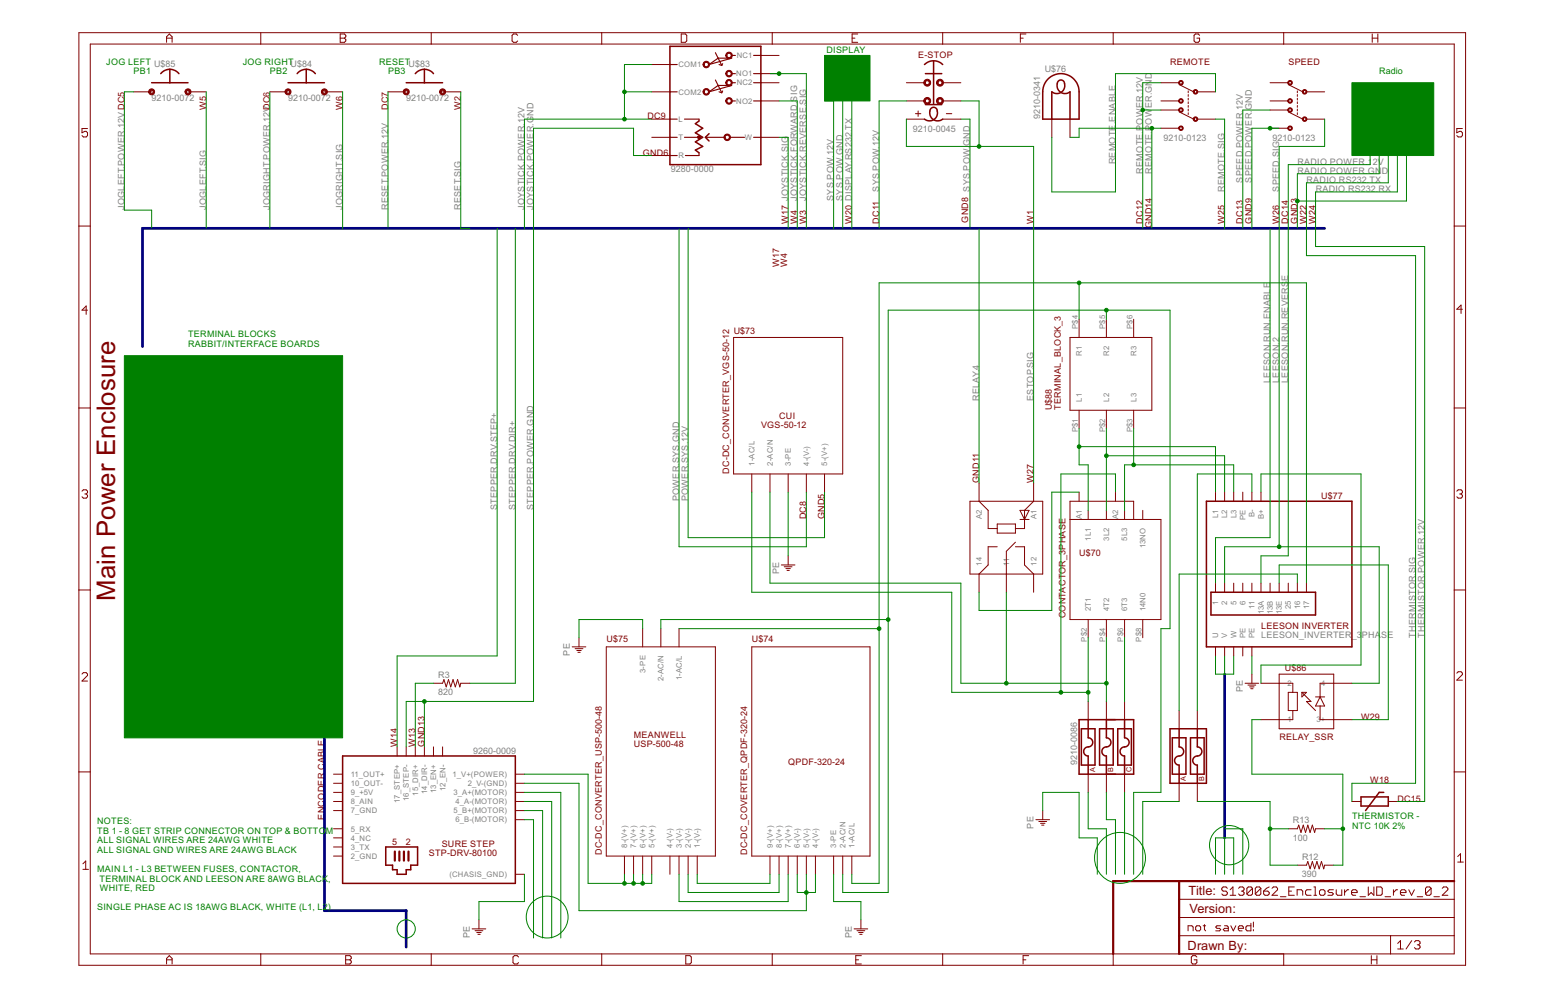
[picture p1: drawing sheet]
<svg xmlns="http://www.w3.org/2000/svg" width="432mm" height="279mm" viewBox="0 0 432 279" stroke-linecap="round" stroke-linejoin="round" font-family="sans-serif">
<g fill="none" stroke="#800000" stroke-width=".28">
<path d="M22 9.1h387.3v260.3h-387.3zM25.2 12.3h381v254h-381zM46.5 11.8v-1.5l.8-.8 .8 .8v1.5M46.5 10.6h1.6M72.8 9.1v3.2M95 9.5h1.2l.4 .4v.4l-.4 .3 .4 .4v.4l-.4 .4h-1.2zM95 10.6h1.2M120.4 9.1v3.2M144.6 9.9l-.4-.4h-.8l-.4 .4v1.5l.4 .4h.8l.4-.4M168.1 9.1v3.2M182 18h5.1M190.3 9.5h1.1l.4 .4v1.5l-.4 .4h-1.1z"/>
<path d="M212.5 15.5h5.1M215.7 9.1v3.2M238 10.6h.8M239.6 9.5h-1.6v2.3h1.6M263.3 9.1v3.2M285 10.6h.8M286.6 9.5h-1.6v2.3M310.9 9.1v3.2M335 9.9l-.3-.4h-.8l-.4 .4v1.5l.4 .4h.8l.3-.4v-.8h-.7M358.5 9.1v3.2M383.3 9.5v2.3M383.3 10.6h1.5"/>
<path d="M384.8 9.5v2.3M24.4 35.9h-1.5v1.2l.8-.4h.4l.3 .4v.7l-.3 .4h-.8l-.4-.4M37.3 25.6h5.1M52.5 25.6h5.1M75.4 25.6h5.1M90.6 25.6h5.1M108.4 25.6h5.1M123.6 25.6h5.1M182 38.3h5.1M182 25.6h5.1M182 33.3h5.1M212.5 38.3h5.1"/>
<path d="M212.5 20.6h5.1M212.5 23.1h5.1M212.5 28.2h5.1M253.2 33.3h5M253.2 23.1h5M253.2 28.2h5M255.7 31.7h1.5M256.4 31v1.5M263.3 33.3h5.1M263.3 23.1h5.1M263.3 28.2h5.1M264.3 31.7h1.5"/>
<path d="M293.8 33.3v5M298.9 33.3v5M324.3 23.1h5M324.3 28.2h5M324.3 30.7h5M324.3 35.8h5M329.3 23.6l4.1 2M329.3 31.2l4.1 2.1M331.9 25.4v.5M331.9 26.4v.5M331.9 27.4v.5M331.9 28.4v.5"/>
<path d="M331.9 29.4v.6M331.9 30.5v.5M331.9 31.5v.5M334.4 25.6h5.1M334.4 33.3h5.1M354.7 23.1h5.1M354.7 28.2h5.1M354.7 30.7h5.1M354.7 35.8h5.1M359.8 23.6l4.1 2M359.8 31.2l4.1 2.1M362.4 25.4v.5"/>
<path d="M362.4 26.4v.5M362.4 27.4v.5M362.4 28.4v.5M362.4 29.4v.6M362.4 30.5v.5M362.4 31.5v.5M364.9 25.6h5.1M364.9 33.3h5.1M408.5 35.9h-1.6v1.2l1.2-.4 .4 .4v.7l-.4 .4h-.8l-.4-.4M182 43.4h5.1M22 63.1h3.2M406.2 63.1h3.1"/>
<path d="M24.4 86.6h-1.5l1.2-1.2v2.4M204.9 94.2h30.5v38.1h-30.5zM298.9 94.2h22.8v20.3h-22.8zM301.4 89.1v5.1M309 89.1v5.1M316.6 89.1v5.1M408.5 86.3h-1.6l1.2-1.1v2.3M22 113.9h3.2M301.4 114.5v5.1M309 114.5v5.1M316.6 114.5v5.1M406.2 113.9h3.1"/>
<path d="M22.9 137.1l.4-.4h.8l.3 .4v.4l-.3 .4M23.7 137.9h.4M24.1 137.9l.3 .4v.4l-.3 .3h-.8l-.4-.3M210 132.3v5.1M215.1 132.3v5.1M220.1 132.3v5.1M225.2 132.3v5.1M230.3 132.3v5.1M270.9 139.9h20.3v20.3h-20.3zM273.5 134.8v5.1l2.5 2.6v5h2.5M288.7 134.8v5.1l-2.5 2.6v5h-2.6M301.4 137.4v2.5"/>
<path d="M311.6 137.4v2.5M339.5 137.4v2.5M342 137.4v2.5M344.6 137.4v2.5M347.1 137.4v2.5M349.7 137.4v2.5M352.2 137.4v2.5M406.9 137.1l.4-.4h.8l.4 .4v.4l-.4 .4M407.7 137.9h.4M408.1 137.9l.4 .4v.4l-.4 .3h-.8l-.4-.3M218.2 157.7h3.8M219 158.2h2.2"/>
<path d="M219.5 158.7h1.2M219.8 159.2h.7M220.1 155.2v2.5M278.5 152.6h-2.5v5.1l-2.5 2.5v5.1M278.5 146.3h5.1v2.5h-5.1zM283.6 152.6h2.6v5.1l2.5 2.5v5.1M283.6 151.3l-2.5 2.6v11.4M284.9 145h2.5M284.9 142.5h2.5l-1.2 2.5zM298.9 145h25.4v27.9h-25.4v-33h17.7v5.1M303.9 142.5v2.5M309 142.5v2.5"/>
<path d="M314.1 142.5v2.5M319.2 142.5v2.5M22 164.7h3.2M161.7 178v2.6M179.5 175.5v5.1M184.6 175.5v5.1M189.7 175.5v5.1M303.9 172.9v5.1M309 172.9v5.1M314.1 172.9v5.1M319.2 172.9v5.1M339.5 162.8v2.5"/>
<path d="M342 162.8v2.5M344.6 162.8v2.5M347.1 162.8v2.5M349.7 162.8v2.5M352.2 162.8v2.5M354.7 162.8v2.5M357.3 162.8v2.5M359.8 162.8v2.5M362.4 162.8v2.5M364.9 162.8v2.5M406.2 164.7h3.1M22.9 188.2l.4-.5h.8l.3 .5v.3l-1.5 1.6h1.5"/>
<path d="M121.1 190.7h2.5l.4-1 .6 2 .7-2 .6 2 .6-2 .7 2 .6-2 .6 2 .3-1h2.5M159.8 180.6h3.8M160.6 181.1h2.2M161.1 181.6h1.2M161.4 182.1h.7M169.3 180.6h30.5v58.4h-30.5zM210 180.6h33v58.4h-33zM303.9 195.8v5.1M309 195.8v5.1M314.1 195.8v5.1M329.3 198.3v5.1M334.4 198.3v5.1"/>
<path d="M339.5 180.6v2.5M342 180.6v2.5M344.6 180.6v2.5M347.1 180.6v2.5M347.7 190.7h3.9M348.6 191.2h2.1M349 191.7h1.3M349.3 192.2h.7M349.7 180.6v2.5M349.7 188.2v2.5M352.2 190.7h8.9v2.6M357.3 188.2h15.2v15.2h-15.2z"/>
<path d="M359.8 193.3h2.6v5h-2.6zM361.1 198.3v2.6h-8.9M363.6 193.3h1.3l-1.3 1.2zM363.6 193.3l2.6 2.5h-1.3l2.5 2.5M367.4 194.5h2.6M368.7 197.1v3.8h8.9M368.7 194.5l1.3 2.6h-2.6zM377.6 190.7h-8.9v3.8M406.9 187.9l.4-.4h.8l.4 .4v.4l-1.6 1.5h1.6M22 215.5h3.2M93.2 216.1h2.5M93.2 218.6h2.5"/>
<path d="M110.9 208.5v2.5M113.5 208.5v2.5M116 208.5v2.5M118.5 208.5v2.5M121.1 208.5v2.5M123.6 208.5v2.5M143.9 216.1h2.6M143.9 218.6h2.6M303.9 216.1v5.1M309 216.1v5.1M314.1 216.1v5.1M329.3 218.6v5.1"/>
<path d="M334.4 218.6v5.1M406.2 215.5h3.1M93.2 221.2h2.5M93.2 223.7h2.5M93.2 226.3h2.5M93.2 231.3h2.5M93.2 233.9h2.5M93.2 236.4h2.5M93.2 239h2.5M143.9 221.2h2.6M143.9 223.7h2.6M143.9 226.3h2.6"/>
<path d="M143.9 228.8h2.6M174.4 239v5M177 239v5M179.5 239v5M182 239v5M187.1 239v5M189.7 239v5M192.2 239v5M194.7 239v5M215.1 239v5M217.6 239v5M220.1 239v5"/>
<path d="M222.7 239v5M225.2 239v5M227.8 239v5M232.8 239v5M235.4 239v5M237.9 239v5M289.3 228.8h3.8M290.2 229.3h2.1M290.6 229.8h1.3M290.9 230.3h.7M291.2 226.3v2.5M359.8 231.3h2.6l.3-1 .7 2 .6-2 .6 2 .7-2 .6 2 .6-2 .7 2 .2-1h2.6"/>
<path d="M377.6 223.7h2.5M387.8 223.7h2.5M407.1 239.1l.8-.8v2.3M23.2 241.1l.7-.8v2.4M23.2 242.7h1.5M131.9 259.3h3.8M132.7 259.8h2.2M133.8 256.7v2.6M143.9 244h2.6M238.5 259.3h3.9M239.4 259.8h2.1M240.5 256.7v2.6"/>
<path d="M329.3 256.1h76.9M329.3 251h76.9M331.8 259.8v-1.4h1.1l.3 .4v1M334.3 258.4h.7l.3 .4v.7l-.3 .3h-.7l-.4-.3v-.7zM336 258.4h.7M336.4 258.1v1.4l.3 .3M341 258.4h-1.1l-.3 .4 .3 .3h.7l.4 .4-.4 .3h-1M342 258.4h.7l.4 .4v1h-1.1l-.3-.3 .3-.4h1.1M342.8 247.9l-.4-.3h-.8l-.4 .3v.4l.4 .4h.8l.4 .4v.4l-.4 .4h-.8l-.4-.4M343.6 249.9h1.5M343.6 248.3l.8-.7v2.3M343.8 258.4l.7 1.4 .7-1.4"/>
<path d="M345.9 259.1h1.4v-.3l-.4-.4h-.7l-.3 .4v.7l.3 .3h.7M345.9 247.9l.4-.3h.8l.4 .3v.4l-.4 .4M346.7 248.7h.4M347.1 248.7l.4 .4v.4l-.4 .4h-.8l-.4-.4M349.4 257.7v2.1h-1.1l-.3-.3v-.7l.3-.4h1.1M349.8 247.9l-.4-.3h-.7l-.4 .3v1.6M349.8 247.9v1.6l-.4 .4h-.7l-.4-.4M349.8 247.9l-1.5 1.6M350.1 257.4v1.4M350.1 259.5v.3M352.1 247.9l-.3-.3h-.8l-.4 .3v1.6M352.1 247.9v1.6l-.3 .4h-.8l-.4-.4"/>
<path d="M352.1 247.9l-1.5 1.6M352.9 248.7h1.2l.4 .4v.4l-.4 .4h-.8l-.4-.4zM354.5 247.6l-.8 .3-.8 .8M355.3 247.9l.4-.3h.7l.4 .3v.4l-1.5 1.6h1.5M357.6 250.3h1.6M360 248.7h.7M361.5 247.6h-1.5v2.3h1.5M362.3 249.9v-1.6h1.2l.4 .4v1.2M362.4 241.5h2.5l.4-1 .6 2 .6-2 .7 2 .6-2 .6 2 .7-2 .6 2 .3-1h2.5M366.2 248.3h-1.2l-.4 .4v.8l.4 .4h1.2M367 247.6h.3v2.3M367 249.9h.7"/>
<path d="M368.5 248.7l.4-.4h.8l.4 .4v.8l-.4 .4h-.8l-.4-.4zM372.4 248.3h-1.1l-.4 .4 .4 .4h.7l.4 .4-.4 .4h-1.1M373.2 248.3v1.2l.4 .4h1.2v-1.6M375.5 248.3v1.6M376.7 248.3h-.4l-.8 .8M377.5 249.1h1.6v-.4l-.4-.4h-.8l-.4 .4v.8l.4 .4h.8M379.8 250.3h1.6M382.2 247.6v2.3l.7-.8 .8 .8v-2.3M384.5 247.6h1.2l.4 .3v1.6l-.4 .4h-1.2zM386.8 250.3h1.6M389.2 248.3v1.6M390.4 248.3h-.4l-.8 .8"/>
<path d="M391.1 249.1h1.6v-.4l-.4-.4h-.8l-.4 .4v.8l.4 .4h.8M393.5 248.3l.8 1.6 .7-1.6M395.8 250.3h1.6M399.7 247.9l-.4-.3h-.8l-.4 .3v1.6M399.7 247.9v1.6l-.4 .4h-.8l-.4-.4M399.7 247.9l-1.6 1.6M400.5 250.3h1.5M402.8 247.9l.4-.3h.8l.4 .3v.4l-1.6 1.6h1.6M407.1 240.6h1.6M46.5 269.1v-1.6l.8-.8 .8 .8v1.6M46.5 267.9h1.6M72.8 266.3v3.1"/>
<path d="M96.5 267.9h1.2M96.5 266.7h1.2l.4 .4v.4l-.4 .4 .4 .4v.4l-.4 .4h-1.2zM120.4 266.3v3.1M133.2 260.3h1.2M133.5 260.8h.6M144.8 267.1l-.4-.4h-.7l-.4 .4v1.6l.4 .4h.7l.4-.4M168.1 266.3v3.1M191.5 266.7h1.2l.4 .4v1.6l-.4 .4h-1.2zM215.7 266.3v3.1M239 267.9h.8M239.8 260.3h1.3M240.1 260.8h.7"/>
<path d="M240.6 266.7h-1.6v2.4h1.6M263.3 266.3v3.1M285.7 267.9h.8M287.3 266.7h-1.6v2.4M310.9 266.3v3.1M329.3 261.2h76.9M334.3 267.1l-.4-.4h-.8l-.4 .4v1.6l.4 .4h.8l.4-.4v-.8h-.8M358.5 266.3v3.1M383 267.9h1.6M383 266.7v2.4M384.6 266.7v2.4M388.4 261.2v5.1"/>
<path d="M390.4 263.3l.8-.7v2.3M390.4 264.9h1.5M394.3 262.6l-1.6 2.3M395.1 262.9l.4-.3h.7l.4 .3v.4l-.4 .4M395.8 263.7h.4M396.2 263.7l.4 .4v.4l-.4 .4h-.7l-.4-.4"/>
</g>
<path d="M110.3 237.7v2.5M111.5 237.7v2.5M112.8 237.7v2.5M114.1 237.7v2.5M329.3 245.9v20.4M406.2 245.9h-95.3v20.4" fill="none" stroke="#800000" stroke-width=".61"/>
<g fill="none" stroke="#800000" stroke-width=".42">
<path d="M47.4 19.3v3.8M85.5 19.3v3.8M118.5 19.3v3.8M187.1 12.9h25.4v33.1h-25.4zM258.2 18a3.6 3.6 0 0 1 5.1 0M260.8 17v11.9M42.4 23.1h10.1M44.9 20.6a3.3 3.3 0 0 1 5.1 0M80.5 23.1h10.1M83 20.6a3.3 3.3 0 0 1 5.1 0M113.5 23.1h10.1M116 20.6a3.3 3.3 0 0 1 5.1 0"/>
<path d="M195.2 33.8l-1 .7 2.1 1.3-2.1 1.3 2.1 1.2-2.1 1.3 2.1 1.3-2.1 1 1 .8M198 37.3l-1 1 1 1M258.2 33.3a2.19 2.19 0 0 0 3-.2 2.19 2.19 0 0 0 0-3.1 1.24 1.24 0 0 0-1.3 .4 1.24 1.24 0 0 0-.2 1.3 2.22 2.22 0 0 0 3.6 1.6M258.5 20.6h4.5M258.5 29.2h4.5M292.6 22.2a5.1 5.1 0 0 1 5.6-1.3 5.1 5.1 0 0 1 3.2 4.7v7.7h-10.2l.1-8.3 .6-1.8zM293.8 33.3v-7.7a2.19 2.19 0 0 0 3-.2 2.19 2.19 0 0 0-.1-3 1.24 1.24 0 0 0-1.3 .4 1.24 1.24 0 0 0-.1 1.3 2.22 2.22 0 0 0 3.6 1.5v7.7M337 139.9h40.6v40.7h-40.6zM338.2 165.3h29.2v6.4h-29.2zM95.7 211h48.2v35.6h-48.2zM301.4 200.9h15.2v15.2h-15.2zM302 203.4h3.8v10.2h-3.8z"/>
<path d="M303.9 200.9v5a1.31 1.31 0 0 1 1.3 1.5 1.31 1.31 0 0 1-1.6 1.1 1.27 1.27 0 0 0-.9 1.4 1.27 1.27 0 0 0 1.2 1.1v5.1M307.1 203.4h3.8v10.2h-3.8zM309 200.9v5a1.31 1.31 0 0 1 1.3 1.5 1.31 1.31 0 0 1-1.6 1.1 1.27 1.27 0 0 0-.9 1.4 1.27 1.27 0 0 0 1.2 1.1v5.1M312.2 203.4h3.8v10.2h-3.8zM314.1 200.9v5a1.31 1.31 0 0 1 1.3 1.5 1.31 1.31 0 0 1-1.6 1.1 1.27 1.27 0 0 0-1 1.4 1.27 1.27 0 0 0 1.3 1.1v5.1M326.8 203.4h10.2v15.2h-10.2zM327.4 205.9h3.8v10.2h-3.8zM329.3 203.4v5.1a1.31 1.31 0 0 1 1.3 1.4 1.31 1.31 0 0 1-1.6 1.2 1.26 1.26 0 0 0-.9 1.3 1.26 1.26 0 0 0 1.2 1.2v5M332.5 205.9h3.8v10.2h-3.8zM334.4 203.4v5.1a1.31 1.31 0 0 1 1.3 1.4 1.31 1.31 0 0 1-1.6 1.2 1.26 1.26 0 0 0-1 1.3 1.26 1.26 0 0 0 1.3 1.2v5M107.7 236.4h8.9v5.1h-1.9v1.3h-1.2v1.2h-2.6v-1.2h-1.3v-1.3h-1.9zM380.1 222.4h7.7v2.6h-7.7z"/>
<path d="M386.5 221.2h-1.3l-3.8 5.1"/>
</g>
<g fill="none" stroke="#800000" stroke-width=".32">
<path d="M187.1 18h2M199.8 14.7l1.8 3.6M200.8 18l.8 .3M201.8 17.8l-.2 .5M204.1 16.2h-3.5l-2.6 1.8 6.4-1.8M204.4 15.5h1M210.5 15.5h2M187.1 33.3h2M187.1 38.3h2M187.1 25.6h2M191.2 33.3h4v.5M191.2 38.3h4"/>
<path d="M197 38.3h5.4M199.8 22.3l1.8 3.6M200.8 25.6l.8 .3M201.8 25.4l-.2 .5M203.9 38.3h4M204.1 23.9h-3.5l-2.6 1.7 6.4-1.7M204.4 20.6h1M204.4 23.1h1M204.4 28.2h1M210.5 38.3h2M210.5 20.6h2M210.5 23.1h2"/>
<path d="M210.5 28.2h2M187.1 43.4h2M195.2 42.7v.7h-3.8"/>
</g>
<g fill="#800000" stroke="#800000" stroke-width=".28">
<path d="M202.4 37.8a.91 .91 0 0 1 1.5 0 .91 .91 0 0 1-.5 1.4 .91 .91 0 0 1-1.2-.9h.3a.61 .61 0 0 1 .8-.6 .61 .61 0 0 1 .2 1 .61 .61 0 0 1-1-.2v-.2h-.3z" fill-rule="evenodd"/>
<path d="M194.9 38.1a.4 .4 0 0 1 .6-.1 .4 .4 0 0 1-.1 .7 .4 .4 0 0 1-.6-.4h.5h-.5z" fill-rule="evenodd"/>
<path d="M196.6 17.4a.91 .91 0 0 1 1.4 .1 .91 .91 0 0 1-.4 1.4 .91 .91 0 0 1-1.2-.9h.3a.61 .61 0 0 1 .8-.6 .61 .61 0 0 1 .2 1 .61 .61 0 0 1-1-.2v-.2h-.3z" fill-rule="evenodd"/>
<path d="M202.9 14.9a.91 .91 0 0 1 1.5 0 .91 .91 0 0 1-.5 1.4 .91 .91 0 0 1-1.2-.8h.3a.61 .61 0 0 1 .8-.6 .61 .61 0 0 1 .2 1 .61 .61 0 0 1-.9-.2l-.1-.2h-.3z" fill-rule="evenodd"/>
<path d="M202.9 20a.91 .91 0 0 1 1.5 0 .91 .91 0 0 1-.5 1.4 .91 .91 0 0 1-1.2-.8h.3a.61 .61 0 0 1 .8-.6 .61 .61 0 0 1 .2 .9 .61 .61 0 0 1-.9-.2l-.1-.1h-.3z" fill-rule="evenodd"/>
<path d="M202.9 22.5a.91 .91 0 0 1 1.5 .1 .91 .91 0 0 1-.5 1.3 .91 .91 0 0 1-1.2-.8h.3a.61 .61 0 0 1 .8-.6 .61 .61 0 0 1 .2 1 .61 .61 0 0 1-.9-.2l-.1-.2h-.3z" fill-rule="evenodd"/>
<path d="M202.9 27.6a.91 .91 0 0 1 1.5 0 .91 .91 0 0 1-.5 1.4 .91 .91 0 0 1-1.2-.8h.3a.61 .61 0 0 1 .8-.6 .61 .61 0 0 1 .2 1 .61 .61 0 0 1-.9-.2l-.1-.2h-.3z" fill-rule="evenodd"/>
<path d="M196.6 25.1a.91 .91 0 0 1 1.4 0 .91 .91 0 0 1-.4 1.4 .91 .91 0 0 1-1.2-.9h.3a.61 .61 0 0 1 .8-.6 .61 .61 0 0 1 .2 1 .61 .61 0 0 1-1-.2v-.2h-.3z" fill-rule="evenodd"/>
<path d="M258.2 22.5a.96 .96 0 0 1 1.6 0 .96 .96 0 0 1-.5 1.5 .96 .96 0 0 1-1.3-.9h.4a.56 .56 0 0 1 .8-.6 .56 .56 0 0 1 .2 .9 .56 .56 0 0 1-.9-.1l-.1-.2h-.4z" fill-rule="evenodd"/>
<path d="M261.8 22.5a.96 .96 0 0 1 1.5 0 .96 .96 0 0 1-.5 1.5 .96 .96 0 0 1-1.2-.9h.4a.56 .56 0 0 1 .8-.5 .56 .56 0 0 1 .1 .9 .56 .56 0 0 1-.9-.2v-.2h-.4z" fill-rule="evenodd"/>
<path d="M258.2 27.6a.96 .96 0 0 1 1.6 0 .96 .96 0 0 1-.5 1.5 .96 .96 0 0 1-1.3-.9h.4a.56 .56 0 0 1 .8-.6 .56 .56 0 0 1 .2 .9 .56 .56 0 0 1-.9-.2l-.1-.1h-.4z" fill-rule="evenodd"/>
<path d="M261.8 27.6a.96 .96 0 0 1 1.5 0 .96 .96 0 0 1-.5 1.5 .96 .96 0 0 1-1.2-.9h.4a.56 .56 0 0 1 .8-.5 .56 .56 0 0 1 .1 .9 .56 .56 0 0 1-.9-.3v-.1h-.4z" fill-rule="evenodd"/>
<path d="M333.5 25.2a.63 .63 0 0 1 1 .1 .63 .63 0 0 1-.4 1 .63 .63 0 0 1-.8-.7h.2a.39 .39 0 0 1 .6-.3 .39 .39 0 0 1 .1 .6 .39 .39 0 0 1-.7-.1l-.2-.2z" fill-rule="evenodd"/>
<path d="M329.4 22.6a.63 .63 0 0 1 1 .2 .63 .63 0 0 1-.4 .9 .63 .63 0 0 1-.8-.6h.3a.39 .39 0 0 1 .5-.3 .39 .39 0 0 1 .1 .6 .39 .39 0 0 1-.6-.2l-.3-.1z" fill-rule="evenodd"/>
<path d="M329.4 27.7a.63 .63 0 0 1 1 .2 .63 .63 0 0 1-.4 .9 .63 .63 0 0 1-.8-.6h.3a.39 .39 0 0 1 .5-.4 .39 .39 0 0 1 .1 .7 .39 .39 0 0 1-.6-.2l-.3-.1z" fill-rule="evenodd"/>
<path d="M329.4 30.3a.63 .63 0 0 1 1 .1 .63 .63 0 0 1-.4 .9 .63 .63 0 0 1-.8-.6h.3a.39 .39 0 0 1 .5-.3 .39 .39 0 0 1 .1 .6 .39 .39 0 0 1-.6-.1l-.3-.2z" fill-rule="evenodd"/>
<path d="M333.5 32.8a.63 .63 0 0 1 1 .2 .63 .63 0 0 1-.4 .9 .63 .63 0 0 1-.8-.6h.2a.39 .39 0 0 1 .6-.4 .39 .39 0 0 1 .1 .7 .39 .39 0 0 1-.7-.2l-.2-.1z" fill-rule="evenodd"/>
<path d="M329.4 35.3a.63 .63 0 0 1 1 .2 .63 .63 0 0 1-.4 .9 .63 .63 0 0 1-.8-.6h.3a.39 .39 0 0 1 .5-.3 .39 .39 0 0 1 .1 .6 .39 .39 0 0 1-.6-.2l-.3-.1z" fill-rule="evenodd"/>
<path d="M363.9 25.2a.63 .63 0 0 1 1 .1 .63 .63 0 0 1-.4 1 .63 .63 0 0 1-.8-.7h.3a.38 .38 0 0 1 .5-.3 .38 .38 0 0 1 .1 .6 .38 .38 0 0 1-.6-.1l-.3-.2z" fill-rule="evenodd"/>
<path d="M359.9 22.6a.63 .63 0 0 1 1 .2 .63 .63 0 0 1-.4 .9 .63 .63 0 0 1-.8-.6h.2a.38 .38 0 0 1 .6-.3 .38 .38 0 0 1 .1 .6 .38 .38 0 0 1-.6-.2l-.3-.1z" fill-rule="evenodd"/>
<path d="M359.9 27.7a.63 .63 0 0 1 1 .2 .63 .63 0 0 1-.4 .9 .63 .63 0 0 1-.8-.6h.2a.38 .38 0 0 1 .6-.3 .38 .38 0 0 1 .1 .6 .38 .38 0 0 1-.6-.2l-.3-.1z" fill-rule="evenodd"/>
<path d="M359.9 30.3a.63 .63 0 0 1 1 .1 .63 .63 0 0 1-.4 .9 .63 .63 0 0 1-.8-.6h.2a.38 .38 0 0 1 .6-.3 .38 .38 0 0 1 .1 .6 .38 .38 0 0 1-.6-.1l-.3-.2z" fill-rule="evenodd"/>
<path d="M363.9 32.8a.63 .63 0 0 1 1 .2 .63 .63 0 0 1-.4 .9 .63 .63 0 0 1-.8-.6h.3a.38 .38 0 0 1 .5-.4 .38 .38 0 0 1 .1 .7 .38 .38 0 0 1-.6-.2l-.3-.1z" fill-rule="evenodd"/>
<path d="M359.9 35.3a.63 .63 0 0 1 1 .2 .63 .63 0 0 1-.4 .9 .63 .63 0 0 1-.8-.6h.2a.38 .38 0 0 1 .6-.3 .38 .38 0 0 1 .1 .6 .38 .38 0 0 1-.6-.2l-.3-.1z" fill-rule="evenodd"/>
<path d="M112.8 25.1a.84 .84 0 0 1 1.4 0 .84 .84 0 0 1-.5 1.3 .84 .84 0 0 1-1.1-.8h.4a.44 .44 0 0 1 .7-.4 .44 .44 0 0 1 .1 .8 .44 .44 0 0 1-.7-.2l-.5-.2z" fill-rule="evenodd"/>
<path d="M123 25.1a.84 .84 0 0 1 1.3 0 .84 .84 0 0 1-.4 1.3 .84 .84 0 0 1-1.1-.8h.4a.44 .44 0 0 1 .6-.4 .44 .44 0 0 1 .1 .8 .44 .44 0 0 1-.7-.2l-.4-.2z" fill-rule="evenodd"/>
<path d="M79.8 25.1a.84 .84 0 0 1 1.3 0 .84 .84 0 0 1-.4 1.3 .84 .84 0 0 1-1.1-.8h.4a.44 .44 0 0 1 .6-.4 .44 .44 0 0 1 .1 .8 .44 .44 0 0 1-.7-.2l-.4-.2z" fill-rule="evenodd"/>
<path d="M90 25.1a.84 .84 0 0 1 1.3 0 .84 .84 0 0 1-.4 1.3 .84 .84 0 0 1-1.1-.8h.4a.44 .44 0 0 1 .6-.4 .44 .44 0 0 1 .1 .8 .44 .44 0 0 1-.7-.2l-.4-.2z" fill-rule="evenodd"/>
<path d="M41.7 25.1a.84 .84 0 0 1 1.4 .1 .84 .84 0 0 1-.5 1.2 .84 .84 0 0 1-1.1-.8h.4a.43 .43 0 0 1 .6-.4 .43 .43 0 0 1 .2 .7 .43 .43 0 0 1-.7-.1l-.5-.2z" fill-rule="evenodd"/>
<path d="M51.9 25.1a.84 .84 0 0 1 1.3 0 .84 .84 0 0 1-.4 1.3 .84 .84 0 0 1-1.1-.8h.4a.43 .43 0 0 1 .5-.4 .43 .43 0 0 1 .2 .7 .43 .43 0 0 1-.7-.1l-.4-.2z" fill-rule="evenodd"/>
</g>
<path d="M370 63.7h-330.2v33M342 188.2v45.7M90.6 205.9v48.3h22.9v10.2" fill="none" stroke="#000080" stroke-width=".76"/>
<g fill="none" stroke="#008000" stroke-width=".28">
<path d="M182 18h-7.6v15.3M37.3 25.6h-2.6v33.1h7.7v5M57.6 25.6v38.1M75.4 25.6v38.1M95.7 25.6v38.1M108.4 25.6v38.1M128.7 25.6v38.1h2.5M174.4 25.6h7.6M182 33.3h-35.5v30.4M215.1 20.6h10.1v43.1M217.6 28.2h5.1v35.5M217.6 38.3h2.5v25.4"/>
<path d="M230.3 28.2h2.5v35.5M235.4 28.2v35.5M237.9 28.2v35.5M253.2 28.2h-7.7v35.5M253.2 33.3v7.6h35.5v93.9M268.4 28.2h5.1v12.7M268.4 33.3h2.5v30.4M319.2 30.7h5.1M321.7 35.8v27.9M324.3 35.8h-22.9v2.5h-2.5M324.3 23.1h-5.1v40.6M339.5 25.6v-5h-27.9v33h-17.8v-15.3"/>
<path d="M339.5 33.3h2.5v30.4M354.7 30.7h-7.6v33M357.3 35.8h-7.6v27.9M370 33.3v7.6h-12.7v111.7M182 43.4h-5v-7.6h-28v160h-35.5v12.7M382.7 40.9v5.1h-22.9v109.2h-7.6v7.6M385.2 43.4v5.1h-22.8v15.2M387.8 43.4v7.6h-22.9v20.4h30.5v147.2h-17.8v5.1M390.3 43.4v10.2h-22.9v15.2h30.5v154.9h-7.6M392.8 43.4v12.7h-30.4M138.9 63.7v119.4h-28v25.4M143.9 63.7v127h-12.7"/>
<path d="M189.7 63.7v88.9h35.5v-15.2M192.2 63.7v86.4h38.1v-12.7M273.5 63.7v71.1M301.4 79v10.1M354.7 63.7v86.4h-15.2v12.7M309 86.6v2.5M301.4 119.6v10.2h2.5v12.7M309 119.6v22.9M316.6 119.6v10.2M210 137.4v27.9h55.8v28h38.1M215.1 137.4v25.4h53.3v27.9h40.6M220.1 137.4v17.8"/>
<path d="M301.4 137.4h-7.6v33h-20.3v-5.1M301.4 124.7h38.1v12.7M309 127.2h33v10.2M311.6 137.4v-5.1h-15.3v61M344.6 137.4v-7.6h-30.5v12.7M349.7 137.4v-5.1h-15.3v66M352.2 137.4v-5.1h27.9v53.3h-27.9v5.1M179.5 175.5v-2.6h-17.8v5.1M189.7 175.5h55.8M248.1 172.9h-63.5v2.6M281.1 165.3v25.4M303.9 178v17.8"/>
<path d="M309 178v17.8M314.1 178v17.8M342 162.8v-10.2h43.2v38.1h-7.6M357.3 162.8v-5.1h30.5v43.2h-10.2M362.4 162.8v-2.6h-33.1v38.1M364.9 162.8v-83.8h-119.4v167.6h-7.6v-2.6M118.5 195.8v12.7M121.1 190.7h-5.1v17.8M339.5 183.1v5.1h5.1v-5.1M342 183.1v5.1M349.7 183.1v5.1M146.5 218.6h15.2v35.6h63.5v-10.2"/>
<path d="M146.5 216.1h17.8v30.5h17.7v-2.6M352.2 200.9h-2.5v15.2h25.4v25.4h-2.6M146.5 221.2h10.1v40.6M146.5 223.7h7.6v38.1M146.5 226.3h5.1v35.5M146.5 228.8h2.5v33M291.2 226.3v-5.1h10.2v12.7h5.1v10.1M303.9 221.2v10.1h5.1v12.7M309 221.2v7.6h2.6v15.2M314.1 221.2v22.8M329.3 223.7h-10.1v20.3M334.4 223.7h20.3v17.8h7.7"/>
<path d="M342 233.9v10.1M342 231.3h5.1v12.7M354.7 231.3h5.1M370 231.3h5.1M146.5 244v7.7h-12.7v5M174.4 244v2.6M177 244v2.6M179.5 244v2.6M189.7 244v7.7h30.4v-7.7M192.2 244v5.1h25.4v-5.1M194.7 244v2.6h20.4v-2.6M222.7 244v5.1h5.1v-5.1"/>
<path d="M232.8 244v7.7h7.7v5M235.4 244v5.1h12.7v-162.5h78.7v88.9h-2.5v45.7h-7.7v22.8M339.5 244v-10.1h5.1v10.1"/>
<circle cx="312.8" cy="239.5" r="7.1"/>
<circle cx="343.3" cy="235.9" r="5.5"/>
<circle cx="113.5" cy="259.3" r="2.54"/>
<circle cx="152.8" cy="256" r="5.8"/>
</g>
<g fill="#008000" stroke="#008000" stroke-width=".28">
<path d="M377.6 23.1h22.9v20.3h-22.9z"/>
<path d="M230.3 15.5h12.7v12.7h-12.7z"/>
<path d="M34.7 99.3h61v106.7h-61z"/>
</g>
<g fill="#008000" stroke="#008000" stroke-width=".28">
<circle cx="217.6" cy="20.6" r=".51"/>
<circle cx="273.5" cy="40.9" r=".51"/>
<circle cx="316.6" cy="129.8" r=".51"/>
<circle cx="248.1" cy="172.9" r=".51"/>
<circle cx="309" cy="86.6" r=".51"/>
<circle cx="245.5" cy="175.5" r=".51"/>
<circle cx="301.4" cy="79" r=".51"/>
<circle cx="303.9" cy="193.3" r=".51"/>
<circle cx="296.3" cy="193.3" r=".51"/>
<circle cx="179.5" cy="246.6" r=".51"/>
<circle cx="177" cy="246.6" r=".51"/>
<circle cx="174.4" cy="246.6" r=".51"/>
<circle cx="225.2" cy="249.1" r=".51"/>
<circle cx="309" cy="190.7" r=".51"/>
<circle cx="281.1" cy="190.7" r=".51"/>
<circle cx="362.4" cy="56.1" r=".51"/>
<circle cx="118.5" cy="195.8" r=".51"/>
<circle cx="174.4" cy="25.6" r=".51"/>
<circle cx="174.4" cy="33.3" r=".51"/>
<circle cx="309" cy="127.2" r=".51"/>
<circle cx="301.4" cy="124.7" r=".51"/>
<circle cx="357.3" cy="152.6" r=".51"/>
<circle cx="375.1" cy="231.3" r=".51"/>
<circle cx="354.7" cy="35.8" r=".51"/>
<circle cx="319.2" cy="30.7" r=".51"/>
<circle cx="321.7" cy="35.8" r=".51"/>
<circle cx="354.7" cy="231.3" r=".51"/>
</g>
<text font-size="8" fill="#800000" x="32.2" y="167.7" transform="rotate(-90 32.2 167.7)">Main Power Enclosure</text>
<g font-size="4" fill="#800000">
<text x="331.9" y="249.9">Title:</text>
<text x="332.2" y="255">Version:</text>
<text x="331.7" y="265.1">Drawn By:</text>
</g>
<g font-size="2.8" fill="#008000">
<text x="230.8" y="14.7">DISPLAY</text>
<text x="29.7" y="18">JOG LEFT U$85</text>
<text x="37.3" y="20.6">PB1</text>
<text x="67.8" y="18">JOG RIGHTU$84</text>
<text x="75.4" y="20.6">PB2</text>
<text x="105.9" y="18">RESETU$83</text>
<text x="108.4" y="20.6">PB3</text>
<text x="385.2" y="20.6">Radio</text>
<text x="52.6" y="94.1">TERMINAL BLOCKS</text>
<text x="52.6" y="96.7">RABBIT/INTERFACE BOARDS</text>
<text x="27.2" y="230.1">NOTES:</text>
<text x="27.2" y="232.7">TB 1 - 8 GET STRIP CONNECTOR ON TOP &amp; BOTTO</text>
<text x="91" y="232.7">M</text>
<text x="377.6" y="228.7">THERMISTOR -</text>
<text x="377.6" y="231.3">NTC 10K 2%</text>
<text x="27.2" y="235.4">ALL SIGNAL WIRES ARE 24AWG WHITE</text>
<text x="27.2" y="238.1">ALL SIGNAL GND WIRES ARE 24AWG BLACK</text>
<text x="27.2" y="243.4">MAIN L1 - L3 BETWEEN FUSES, CONTACTOR,</text>
<text x="27.8" y="246.1">TERMINAL BLOCK AND LEESON ARE 8AWG BLACK,</text>
<text x="27.9" y="248.7">WHITE, RED</text>
<text x="27.2" y="254.1">SINGLE PHASE AC IS 18AWG BLACK, WHITE (L1, L2)</text>
</g>
<g font-size="2.8" fill="#800000">
<text x="256.5" y="16.2">E-STOP</text>
<text x="326.8" y="18">REMOTE</text>
<text x="359.9" y="18">SPEED</text>
<text x="57.6" y="30.7" transform="rotate(-90 57.6 30.7)">W5</text>
<text x="95.7" y="30.7" transform="rotate(-90 95.7 30.7)">W6</text>
<text x="108.4" y="30.7" transform="rotate(-90 108.4 30.7)">DC7</text>
<text x="128.7" y="30.7" transform="rotate(-90 128.7 30.7)">W2</text>
<text x="180.8" y="33.2">DC9</text>
<text x="179.5" y="43.4">GND6</text>
<text x="220.1" y="62.4" transform="rotate(-90 220.1 62.4)">W17 JOYSTICK.SIG</text>
<text x="222.7" y="62.4" transform="rotate(-90 222.7 62.4)">W4</text>
<text x="225.2" y="62.4" transform="rotate(-90 225.2 62.4)">W3</text>
<text x="237.9" y="62.4" transform="rotate(-90 237.9 62.4)">W20 DISPLAY.RS232.TX</text>
<text x="245.5" y="62.4" transform="rotate(-90 245.5 62.4)">DC11</text>
<text x="270.4" y="62.2" transform="rotate(-90 270.4 62.2)">GND8 SYS.POW.</text>
<text x="288.7" y="62.4" transform="rotate(-90 288.7 62.4)">W1</text>
<text x="319.2" y="62.4" transform="rotate(-90 319.2 62.4)">DC12</text>
<text x="321.7" y="63.7" transform="rotate(-90 321.7 63.7)">GND14</text>
<text x="342" y="62.4" transform="rotate(-90 342 62.4)">W25</text>
<text x="347.1" y="62.4" transform="rotate(-90 347.1 62.4)">DC13</text>
<text x="349.7" y="62.4" transform="rotate(-90 349.7 62.4)">GND9</text>
<text x="357.3" y="62.4" transform="rotate(-90 357.3 62.4)">W26</text>
<text x="359.8" y="62.4" transform="rotate(-90 359.8 62.4)">DC14</text>
<text x="362.3" y="62.4" transform="rotate(-90 362.3 62.4)">GND3</text>
<text x="364.9" y="62.4" transform="rotate(-90 364.9 62.4)">W22</text>
<text x="367.4" y="62.4" transform="rotate(-90 367.4 62.4)">W24</text>
<text x="217.6" y="74.6" transform="rotate(-90 217.6 74.6)">W17</text>
<text x="219.9" y="74.6" transform="rotate(-90 219.9 74.6)">W4</text>
<text x="204.9" y="93.2">U$73</text>
<text x="212.6" y="119.6">VGS-50-12</text>
<text x="217.6" y="117.1">CUI</text>
<text x="293.8" y="114.5" transform="rotate(-90 293.8 114.5)">U$88</text>
<text x="296.3" y="114.5" transform="rotate(-90 296.3 114.5)">TERMINAL_BLOCK_3</text>
<text x="203.6" y="132.2" transform="rotate(-90 203.6 132.2)">DC-DC_CONVERTER_VGS-50-12</text>
<text x="273.5" y="134.8" transform="rotate(-90 273.5 134.8)">GND11</text>
<text x="288.7" y="134.8" transform="rotate(-90 288.7 134.8)">W27</text>
<text x="369" y="139.1">U$77</text>
<text x="225.2" y="144.9" transform="rotate(-90 225.2 144.9)">DC8</text>
<text x="230.3" y="144.9" transform="rotate(-90 230.3 144.9)">GND5</text>
<text x="301.4" y="155.1">U$70</text>
<text x="297.6" y="172.6" transform="rotate(-90 297.6 172.6)">CONTACTOR_3PHASE</text>
<text x="169.4" y="179.3">U$75</text>
<text x="210" y="179.3">U$74</text>
<text x="352.2" y="175.5">LEESON INVERTER</text>
<text x="358.9" y="187.4">U$86</text>
<text x="380.2" y="200.9">W29</text>
<text x="110.9" y="208.4" transform="rotate(-90 110.9 208.4)">W14</text>
<text x="116" y="208.4" transform="rotate(-90 116 208.4)">W13</text>
<text x="118.5" y="208.4" transform="rotate(-90 118.5 208.4)">GND13</text>
<text x="177" y="205.9">MEANWELL</text>
<text x="177" y="208.5">USP-500-48</text>
<text x="357.4" y="206.4">RELAY_SSR</text>
<text x="220.2" y="213.6">QPDF-320-24</text>
<text x="382.7" y="218.6">W18</text>
<text x="390.3" y="223.7">DC15</text>
<text x="90.6" y="228.8" transform="rotate(-90 90.6 228.8)">ENCODER CABLE</text>
<text x="109.5" y="235.8">5</text>
<text x="113.3" y="235.8">2</text>
<text x="119.8" y="239">STP-DRV-80100</text>
<text x="123.4" y="236.4">SURE STEP</text>
<text x="168.1" y="238.7" transform="rotate(-90 168.1 238.7)">DC-DC_CONVERTER_USP-500-48</text>
<text x="208.7" y="238.7" transform="rotate(-90 208.7 238.7)">DC-DC_COVERTER_QPDF-320-24</text>
</g>
<g font-size="2.8" fill="#808080">
<text x="291.8" y="20">U$76</text>
<text x="42.4" y="28.2">9210-0072</text>
<text x="80.4" y="28.2">9210-0072</text>
<text x="113.5" y="28.2">9210-0072</text>
<text x="146.5" y="33" transform="rotate(-90 146.5 33)">2V</text>
<text x="149" y="35.1" transform="rotate(-90 149 35.1)">.G</text>
<text x="149" y="32.4" transform="rotate(-90 149 32.4)">ND</text>
<text x="290.5" y="33.2" transform="rotate(-90 290.5 33.2)">9210-0341</text>
<text x="319.2" y="30.2" transform="rotate(-90 319.2 30.2)">ER.12V</text>
<text x="321.7" y="30.2" transform="rotate(-90 321.7 30.2)">ER.GND</text>
<text x="254.9" y="36.8">9210-0045</text>
<text x="270.9" y="40.7" transform="rotate(-90 270.9 40.7)">GND</text>
<text x="325" y="39.3">9210-0123</text>
<text x="355.4" y="39.3">9210-0123</text>
<text x="187.4" y="48">9280-0000</text>
<text x="311.6" y="45.9" transform="rotate(-90 311.6 45.9)">REMOTE.ENABLE</text>
<text x="362.4" y="45.9">RADIO.POWER.1</text>
<text x="383.4" y="45.9">2V</text>
<text x="245.5" y="53.5" transform="rotate(-90 245.5 53.5)">SYS.POW.12V</text>
<text x="319.2" y="48.4" transform="rotate(-90 319.2 48.4)">REMOTE.POW</text>
<text x="321.7" y="48.4" transform="rotate(-90 321.7 48.4)">REMOTE.POW</text>
<text x="342" y="53.5" transform="rotate(-90 342 53.5)">REMOTE.SIG</text>
<text x="347.1" y="51" transform="rotate(-90 347.1 51)">SPEED.POWER.12V</text>
<text x="349.7" y="51" transform="rotate(-90 349.7 51)">SPEED.POWER.GND</text>
<text x="357.3" y="53.5" transform="rotate(-90 357.3 53.5)">SPEED.SIG</text>
<text x="362.4" y="48.5">RADIO.POWER.GN</text>
<text x="364.9" y="51">RADIO.RS232.TX</text>
<text x="367.5" y="53.6">RADIO.RS232.RX</text>
<text x="386" y="48.5">D</text>
<text x="34.7" y="58.6" transform="rotate(-90 34.7 58.6)">JOGLEFT.POWER.12V DC5</text>
<text x="57.6" y="58.6" transform="rotate(-90 57.6 58.6)">JOGLEFT.SIG</text>
<text x="75.4" y="58.6" transform="rotate(-90 75.4 58.6)">JOGRIGHT.POWER.12VDC6</text>
<text x="95.7" y="58.6" transform="rotate(-90 95.7 58.6)">JOGRIGHT.SIG</text>
<text x="108.4" y="58.6" transform="rotate(-90 108.4 58.6)">RESET.POWER.12V</text>
<text x="128.7" y="58.6" transform="rotate(-90 128.7 58.6)">RESET.SIG</text>
<text x="146.5" y="58.6" transform="rotate(-90 146.5 58.6)">JOYSTICK.POWER.1</text>
<text x="149" y="58.6" transform="rotate(-90 149 58.6)">JOYSTICK.POWER</text>
<text x="222.7" y="56.1" transform="rotate(-90 222.7 56.1)">JOYSTICK.FORWARD.SIG</text>
<text x="225.2" y="56.1" transform="rotate(-90 225.2 56.1)">JOYSTICK.REVERSE.SIG</text>
<text x="232.8" y="56.1" transform="rotate(-90 232.8 56.1)">SYS.POW.12V</text>
<text x="235.4" y="56.1" transform="rotate(-90 235.4 56.1)">SYS.POW.GND</text>
<text x="359.8" y="78.3" transform="rotate(-90 359.8 78.3)">E</text>
<text x="354.7" y="106.9" transform="rotate(-90 354.7 106.9)">LEESON.RUN.ENABLE</text>
<text x="357.3" y="106.9" transform="rotate(-90 357.3 106.9)">LEESON.2</text>
<text x="359.8" y="106.9" transform="rotate(-90 359.8 106.9)">LEESON.RUN.REVERS</text>
<text x="273.5" y="111.9" transform="rotate(-90 273.5 111.9)">RELAY.4</text>
<text x="288.7" y="111.9" transform="rotate(-90 288.7 111.9)">ESTOP.SIG</text>
<text x="138.9" y="142.4" transform="rotate(-90 138.9 142.4)">STEPPER.DRV.STEP+</text>
<text x="143.9" y="142.4" transform="rotate(-90 143.9 142.4)">STEPPER.DRV.DIR+</text>
<text x="149" y="142.4" transform="rotate(-90 149 142.4)">STEPPER.POWER.GND</text>
<text x="189.7" y="139.9" transform="rotate(-90 189.7 139.9)">POWER.SYS.GND</text>
<text x="192.2" y="139.9" transform="rotate(-90 192.2 139.9)">POWER.SYS.12V</text>
<text x="217.6" y="160.2" transform="rotate(-90 217.6 160.2)">PE</text>
<text x="352.2" y="178">LEESON_INVERTER_3</text>
<text x="380.4" y="178">PHA</text>
<text x="385.8" y="178">SE</text>
<text x="395.4" y="178" transform="rotate(-90 395.4 178)">THERMISTOR.SIG</text>
<text x="397.9" y="178" transform="rotate(-90 397.9 178)">THERMISTOR.POWER.12V</text>
<text x="159.2" y="183" transform="rotate(-90 159.2 183)">PE</text>
<text x="122.4" y="189.2">R3</text>
<text x="122.4" y="194">820</text>
<text x="347.1" y="193.2" transform="rotate(-90 347.1 193.2)">PE</text>
<text x="132.2" y="210.5">9260-0009</text>
<text x="300.9" y="213.6" transform="rotate(-90 300.9 213.6)">9210-0086</text>
<text x="288.7" y="231.3" transform="rotate(-90 288.7 231.3)">PE</text>
<text x="361.1" y="229.8">R13</text>
<text x="361.1" y="234.6">100</text>
<text x="363.7" y="240">R12</text>
<text x="363.6" y="244.8">390</text>
<text x="131.2" y="261.8" transform="rotate(-90 131.2 261.8)">PE</text>
<text x="237.9" y="261.8" transform="rotate(-90 237.9 261.8)">PE</text>
</g>
<g font-size="2.4" fill="#808080">
<text x="205.8" y="16.2">NC1</text>
<text x="189.5" y="18.8">COM1</text>
<text x="205.6" y="21.3">NO1</text>
<text x="205.8" y="23.9">NC2</text>
<text x="189.5" y="26.4">COM2</text>
<text x="205.6" y="28.9">NO2</text>
<text x="189.5" y="34">L</text>
<text x="189.5" y="39.1">T</text>
<text x="208" y="39.1">W</text>
<text x="189.5" y="44.2">R</text>
<text x="301" y="91.8" transform="rotate(-90 301 91.8)">P$4</text>
<text x="308.7" y="91.8" transform="rotate(-90 308.7 91.8)">P$5</text>
<text x="316.3" y="91.8" transform="rotate(-90 316.3 91.8)">P$6</text>
<text x="302.2" y="99.3" transform="rotate(-90 302.2 99.3)">R1</text>
<text x="309.8" y="99.3" transform="rotate(-90 309.8 99.3)">R2</text>
<text x="317.4" y="99.3" transform="rotate(-90 317.4 99.3)">R3</text>
<text x="302.2" y="112.1" transform="rotate(-90 302.2 112.1)">L1</text>
<text x="309.8" y="112.1" transform="rotate(-90 309.8 112.1)">L2</text>
<text x="317.4" y="112.1" transform="rotate(-90 317.4 112.1)">L3</text>
<text x="301" y="120.7" transform="rotate(-90 301 120.7)">P$1</text>
<text x="308.7" y="120.7" transform="rotate(-90 308.7 120.7)">P$2</text>
<text x="316.3" y="120.7" transform="rotate(-90 316.3 120.7)">P$3</text>
<text x="210.7" y="130" transform="rotate(-90 210.7 130)">1-AC/L</text>
<text x="215.8" y="130" transform="rotate(-90 215.8 130)">2-AC/N</text>
<text x="220.9" y="130" transform="rotate(-90 220.9 130)">3-PE</text>
<text x="226" y="130" transform="rotate(-90 226 130)">4-(V-)</text>
<text x="231" y="130" transform="rotate(-90 231 130)">5-(V+)</text>
<text x="274.2" y="144.9" transform="rotate(-90 274.2 144.9)">A2</text>
<text x="289.5" y="144.9" transform="rotate(-90 289.5 144.9)">A1</text>
<text x="302.2" y="144.9" transform="rotate(-90 302.2 144.9)">A1</text>
<text x="312.3" y="144.9" transform="rotate(-90 312.3 144.9)">A2</text>
<text x="340.3" y="144.7" transform="rotate(-90 340.3 144.7)">L1</text>
<text x="342.8" y="144.7" transform="rotate(-90 342.8 144.7)">L2</text>
<text x="345.3" y="144.7" transform="rotate(-90 345.3 144.7)">L3</text>
<text x="347.9" y="145.2" transform="rotate(-90 347.9 145.2)">PE</text>
<text x="350.4" y="144.4" transform="rotate(-90 350.4 144.4)">B-</text>
<text x="353" y="145" transform="rotate(-90 353 145)">B+</text>
<text x="304.7" y="151" transform="rotate(-90 304.7 151)">1L1</text>
<text x="309.8" y="151" transform="rotate(-90 309.8 151)">3L2</text>
<text x="314.9" y="151" transform="rotate(-90 314.9 151)">5L3</text>
<text x="319.9" y="153.1" transform="rotate(-90 319.9 153.1)">13NO</text>
<text x="274.2" y="157.9" transform="rotate(-90 274.2 157.9)">14</text>
<text x="281.8" y="157.9" transform="rotate(-90 281.8 157.9)">11</text>
<text x="289.5" y="157.9" transform="rotate(-90 289.5 157.9)">12</text>
<text x="304.7" y="170.6" transform="rotate(-90 304.7 170.6)">2T1</text>
<text x="309.8" y="170.6" transform="rotate(-90 309.8 170.6)">4T2</text>
<text x="314.9" y="170.6" transform="rotate(-90 314.9 170.6)">6T3</text>
<text x="319.9" y="170.6" transform="rotate(-90 319.9 170.6)">14N0</text>
<text x="340.3" y="168.8" transform="rotate(-90 340.3 168.8)">1</text>
<text x="342.8" y="168.8" transform="rotate(-90 342.8 168.8)">2</text>
<text x="345.3" y="168.8" transform="rotate(-90 345.3 168.8)">5</text>
<text x="347.9" y="168.8" transform="rotate(-90 347.9 168.8)">6</text>
<text x="350.4" y="169.9" transform="rotate(-90 350.4 169.9)">11</text>
<text x="353" y="171.5" transform="rotate(-90 353 171.5)">13A</text>
<text x="355.5" y="171.5" transform="rotate(-90 355.5 171.5)">13B</text>
<text x="358" y="171.5" transform="rotate(-90 358 171.5)">13E</text>
<text x="360.6" y="170" transform="rotate(-90 360.6 170)">25</text>
<text x="363.1" y="170" transform="rotate(-90 363.1 170)">16</text>
<text x="365.7" y="170" transform="rotate(-90 365.7 170)">17</text>
<text x="303.6" y="179.1" transform="rotate(-90 303.6 179.1)">P$2</text>
<text x="308.7" y="179.1" transform="rotate(-90 308.7 179.1)">P$4</text>
<text x="313.7" y="179.1" transform="rotate(-90 313.7 179.1)">P$6</text>
<text x="318.8" y="179.1" transform="rotate(-90 318.8 179.1)">P$8</text>
<text x="340.3" y="178.2" transform="rotate(-90 340.3 178.2)">U</text>
<text x="342.8" y="178.2" transform="rotate(-90 342.8 178.2)">V</text>
<text x="345.3" y="178.2" transform="rotate(-90 345.3 178.2)">W</text>
<text x="347.9" y="178.2" transform="rotate(-90 347.9 178.2)">PE</text>
<text x="350.4" y="178.2" transform="rotate(-90 350.4 178.2)">PE</text>
<text x="180.3" y="187.8" transform="rotate(-90 180.3 187.8)">3-PE</text>
<text x="185.3" y="190.1" transform="rotate(-90 185.3 190.1)">2-AC/N</text>
<text x="190.4" y="189.8" transform="rotate(-90 190.4 189.8)">1-AC/L</text>
<text x="359.6" y="191.5">2</text>
<text x="369" y="191.5">4</text>
<text x="359.6" y="201.6">1</text>
<text x="367.7" y="201.6">3+</text>
<text x="98" y="216.9">11_OUT+</text>
<text x="98" y="219.4">10_OUT-</text>
<text x="98" y="221.9">9_+5V</text>
<text x="119.3" y="221.6" transform="rotate(-90 119.3 221.6)">14_DIR-</text>
<text x="121.8" y="221.3" transform="rotate(-90 121.8 221.3)">13_EN+</text>
<text x="124.4" y="220.8" transform="rotate(-90 124.4 220.8)">12_EN-</text>
<text x="126.4" y="216.9">1_V+(POWER)</text>
<text x="126.7" y="221.9">3_A+(MOTOR)</text>
<text x="130.7" y="219.4">2_V-(GND)</text>
<text x="98" y="224.5">8_AIN</text>
<text x="98" y="227">7_GND</text>
<text x="111.7" y="224.1" transform="rotate(-90 111.7 224.1)">17_STEP+</text>
<text x="114.2" y="223.5" transform="rotate(-90 114.2 223.5)">16_STEP-</text>
<text x="116.8" y="222.1" transform="rotate(-90 116.8 222.1)">15_DIR+</text>
<text x="126.7" y="227">5_B+(MOTOR)</text>
<text x="127.2" y="224.5">4_A-(MOTOR)</text>
<text x="98" y="232.1">5_RX</text>
<text x="127.2" y="229.6">6_B-(MOTOR)</text>
<text x="98" y="234.6">4_NC</text>
<text x="98" y="237.2">3_TX</text>
<text x="98" y="239.7">2_GND</text>
<text x="175.2" y="236.6" transform="rotate(-90 175.2 236.6)">8-(V+)</text>
<text x="177.7" y="236.6" transform="rotate(-90 177.7 236.6)">7-(V+)</text>
<text x="180.3" y="236.6" transform="rotate(-90 180.3 236.6)">6-(V+)</text>
<text x="182.8" y="236.6" transform="rotate(-90 182.8 236.6)">5-(V+)</text>
<text x="187.9" y="236.6" transform="rotate(-90 187.9 236.6)">4-(V-)</text>
<text x="190.4" y="236.6" transform="rotate(-90 190.4 236.6)">3-(V-)</text>
<text x="193" y="236.6" transform="rotate(-90 193 236.6)">2-(V-)</text>
<text x="195.5" y="236.6" transform="rotate(-90 195.5 236.6)">1-(V-)</text>
<text x="215.8" y="236.6" transform="rotate(-90 215.8 236.6)">9-(V+)</text>
<text x="218.3" y="236.6" transform="rotate(-90 218.3 236.6)">8-(V+)</text>
<text x="220.9" y="236.6" transform="rotate(-90 220.9 236.6)">7-(V+)</text>
<text x="223.4" y="236.6" transform="rotate(-90 223.4 236.6)">6-(V-)</text>
<text x="226" y="236.6" transform="rotate(-90 226 236.6)">5-(V-)</text>
<text x="228.5" y="236.6" transform="rotate(-90 228.5 236.6)">4-(V-)</text>
<text x="233.6" y="236.6" transform="rotate(-90 233.6 236.6)">3-PE</text>
<text x="236.1" y="236.6" transform="rotate(-90 236.1 236.6)">2-AC/N</text>
<text x="238.7" y="236.6" transform="rotate(-90 238.7 236.6)">1-AC/L</text>
<text x="125.5" y="244.8">(CHASIS_GND)</text>
</g>
<g font-size="2.2" fill="#800000">
<text x="305.8" y="215.4" transform="rotate(-90 305.8 215.4)">A</text>
<text x="310.9" y="215.4" transform="rotate(-90 310.9 215.4)">B</text>
<text x="316" y="215.4" transform="rotate(-90 316 215.4)">C</text>
<text x="331.2" y="218" transform="rotate(-90 331.2 218)">A</text>
<text x="336.3" y="218" transform="rotate(-90 336.3 218)">B</text>
</g>
</svg>
